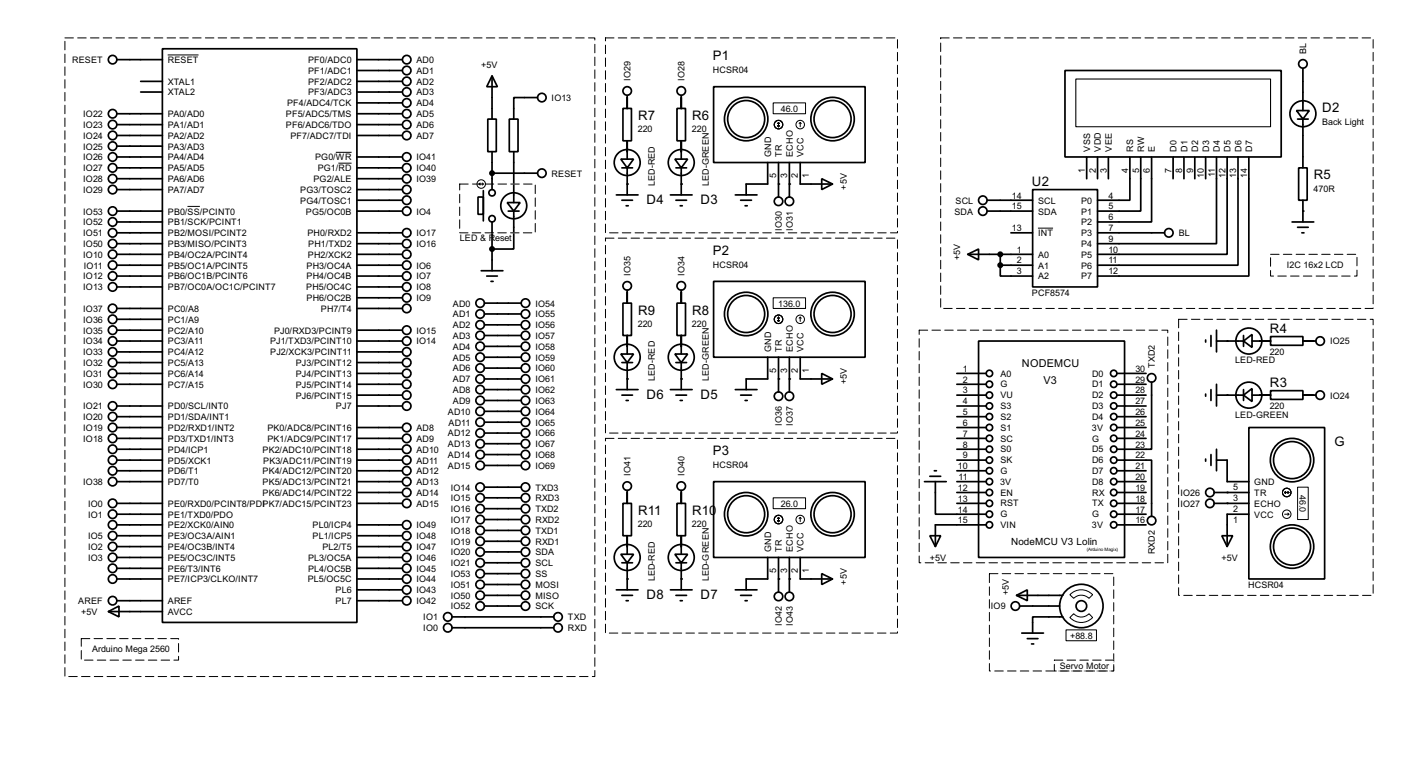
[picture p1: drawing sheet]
<svg xmlns="http://www.w3.org/2000/svg" width="333mm" height="180mm" viewBox="0 0 333 180" stroke-linecap="round" stroke-linejoin="round" font-family="sans-serif">
<g fill="none" stroke="#000" stroke-width=".4">
<path d="M27.5 14h10.7M33.1 19.1h5.1M38.2 11.5h45.7v134.6h-45.7zM83.9 14h10.6M83.9 16.6h10.6M83.9 19.1h10.6M115.6 17.8l1.3 2.6h-2.5zM115.6 17.8v10.2M250.2 16.6h50.8v20.3h-50.8zM306.1 16.1v9.9M27.5 26.7h10.7M27.5 29.3h10.7"/>
<path d="M27.5 31.8h10.7M27.5 34.3h10.7M27.5 36.9h10.7M27.5 39.4h10.7M33.1 21.6h5.1M83.9 26.7h10.6M83.9 29.3h10.6M83.9 31.8h10.6M83.9 36.9h10.6M83.9 39.4h10.6M83.9 21.6h10.6M83.9 24.2h10.6"/>
<path d="M114.6 28h2v7.6h-2zM115.6 35.6v8.9M119.7 28h2v7.6h-2zM120.7 35.6v12M126.3 22.9h-5.6v5.1M145.9 37.4h3l-1.5 2zM146.1 39.4h2.5M146.4 25.5h2v7.6h-2zM147.4 22.4v3.1M147.4 33.1v4.3M147.4 39.4v6.4M158.6 37.4h3l-1.5 2z"/>
<path d="M158.8 39.4h2.5M159.1 25.5h2v7.6h-2zM160.1 22.4v3.1M160.1 33.1v4.3M160.1 39.4v6.4M167.7 20.4h35.6v17.8h-35.6zM180.4 38.2v5h-5.1v2.6M182.9 38.2v8.1M185.5 38.2v8.1M188 38.2v5h7.6M255.3 36.9v5.1M257.9 36.9v5.1"/>
<path d="M260.4 36.9v5.1M265.5 36.9v10.1h-7.6M268 36.9v12.7h-10.1M270.6 36.9v15.2h-12.7M275.6 36.9v5.1M278.2 36.9v5.1M280.7 36.9v5.1M283.3 36.9v5.1M285.8 36.9v20.3h-27.9M288.3 36.9v22.8h-30.4M290.9 36.9v25.4h-33M293.4 36.9v27.9h-35.5"/>
<path d="M304.6 26h3l-1.5 2zM304.9 28h2.5M305.1 39.4h2v7.6h-2zM306.1 28v11.4M27.5 44.5h10.7M27.5 42h10.7M27.5 49.6h10.7M27.5 52.1h10.7M27.5 54.7h10.7M27.5 57.2h10.7M27.5 59.7h10.7M83.9 44.5h10.6"/>
<path d="M83.9 42h10.6M83.9 49.6h10.6M83.9 54.7h10.6M83.9 57.2h10.6M83.9 59.7h10.6M83.9 47h10.6M112.3 46.3h1.3v4h-1.3zM113.6 44.8v7.1M115.6 52.1v11.5M115.6 40.7h10.7M119.2 47.6h3l-1.5 2zM119.4 49.6h2.6"/>
<path d="M120.7 49.6v8.9h-5.1M144.8 45.8h5.1M146.1 47h2.5M147.1 48.3h.5M157.5 45.8h5.1M158.8 47h2.5M159.8 48.3h.5M172.8 45.8h5.1M174 47h2.6M175.1 48.3h.5M193.1 42l2.5 1.2-2.5 1.3zM227.4 59.7l2.5-1.2v2.5z"/>
<path d="M227.4 59.7h15.2M232 49.6h10.6M232 47h10.6M235 59.7v2.6M237.5 54.7h5.1M242.6 44.5h15.3v22.9h-15.3zM257.9 54.7h15.7M303.6 52.1h5.1M304.9 53.4h2.5M305.9 54.7h.5M306.1 47v5.1M27.5 62.3h10.7"/>
<path d="M27.5 64.8h10.7M27.5 67.4h10.7M27.5 72.4h10.7M27.5 75h10.7M27.5 77.5h10.7M83.9 62.3h10.6M83.9 64.8h10.6M83.9 67.4h10.6M83.9 72.4h10.6M83.9 77.5h10.6M83.9 69.9h10.6M113.1 63.6h5.1"/>
<path d="M113.8 71.2h8.7M113.8 73.7h8.7M113.8 76.3h8.7M113.8 78.8h8.7M114.4 64.8h2.5M115.4 66.1h.5M146.4 71.2h2v7.6h-2zM147.4 68.1v3.1M147.4 78.8v4.3M159.1 71.2h2v7.6h-2zM160.1 68.1v3.1M160.1 78.8v4.3"/>
<path d="M167.7 66.1h35.6v17.8h-35.6zM235 62.3v2.5h7.6M235 62.3h7.6M283.3 79.8v.5M284.5 78.8v2.5M285.8 77.5v5.1M292.2 78.8v2.5M298.5 79h7.6v2.1h-7.6zM27.5 80.1h10.7M27.5 82.6h10.7M27.5 85.1h10.7M27.5 87.7h10.7"/>
<path d="M27.5 90.2h10.7M27.5 95.3h10.7M27.5 97.8h10.7M83.9 80.1h10.6M83.9 82.6h10.6M83.9 85.1h10.6M83.9 87.7h10.6M83.9 90.2h10.6M83.9 95.3h10.6M83.9 92.8h10.6M113.8 81.3h8.7M113.8 83.9h8.7"/>
<path d="M113.8 86.4h8.7M113.8 89h8.7M113.8 91.5h8.7M113.8 94h8.7M113.8 96.6h8.7M113.8 99.1h8.7M144.8 91.5h5.1M145.9 83.1h3l-1.5 2zM146.1 85.1h2.5M146.1 92.8h2.5M147.1 94h.5M147.4 85.1v6.4"/>
<path d="M157.5 91.5h5.1M158.6 83.1h3l-1.5 2zM158.8 85.1h2.5M158.8 92.8h2.5M159.8 94h.5M160.1 85.1v6.4M172.8 91.5h5.1M174 92.8h2.6M175.1 94h.5M180.4 83.9v5.1h-5.1v2.5M182.9 83.9v8.1M185.5 83.9v8.1"/>
<path d="M188 83.9v5.1h7.6M193.1 87.7l2.5 1.3-2.5 1.2zM224.8 87.7h6.9M224.8 90.2h6.9M224.8 95.3h6.9M224.8 97.8h6.9M224.8 92.8h6.9M229.9 80.1h34.3v50.8h-34.3zM262.4 87.7h6.9M262.4 90.2h6.9M262.4 95.3h6.9M262.4 97.8h6.9"/>
<path d="M262.4 92.8h6.9M270.6 89.7v15.8h-8.2M283.3 92.5v.5M284.5 91.5v2.5M285.8 80.1h6.4M285.8 92.8h6.4M285.8 90.2v5.1M292.2 92.8l2-1.6v3.1zM292.2 80.1l2-1.6v3.1zM292.2 91.5v2.5M294.2 80.1h4.3M294.2 92.8h4.3"/>
<path d="M298.5 91.7h7.6v2.1h-7.6zM306.1 80.1h3.1M306.1 92.8h3.1M27.5 100.4h10.7M27.5 102.9h10.7M27.5 105.5h10.7M27.5 108h10.7M27.5 110.5h10.7M27.5 113.1h10.7M27.5 118.2h10.7M83.9 100.4h10.6M83.9 102.9h10.6"/>
<path d="M83.9 105.5h10.6M83.9 108h10.6M83.9 110.5h10.6M83.9 113.1h10.6M83.9 118.2h10.6M83.9 115.6h10.6M113.8 101.7h8.7M113.8 104.2h8.7M113.8 106.7h8.7M113.8 109.3h8.7M113.8 114.4h8.7M113.8 116.9h8.7"/>
<path d="M113.8 119.4h8.7M146.4 118.2h2v7.6h-2zM147.4 115.1v3.1M159.1 118.2h2v7.6h-2zM160.1 115.1v3.1M167.7 113.1h35.6v17.8h-35.6zM217.2 113.1h5.1M218.5 111.8h2.5M219.5 110.5h.5M219.8 113.1v7.6h11.9M224.8 100.4h6.9M224.8 102.9h6.9"/>
<path d="M224.8 105.5h6.9M224.8 108h6.9M224.8 110.5h6.9M224.8 113.1h6.9M224.8 118.2h6.9M224.8 115.6h6.9M262.4 108h8.2v13.2M262.4 100.4h6.9M262.4 102.9h6.9M262.4 110.5h6.9M262.4 113.1h6.9M262.4 118.2h6.9"/>
<path d="M262.4 115.6h6.9M283.3 107.8v.5M284.5 106.7v2.6M285.3 118.2h8.1M285.3 115.6h8.1M285.8 108h2.5v5.1h5.1M285.8 105.5v5M293.4 100.4h17.8v35.5h-17.8zM27.5 120.7h10.7M27.5 123.2h10.7M27.5 125.8h10.7M27.5 128.3h10.7"/>
<path d="M27.5 130.9h10.7M27.5 133.4h10.7M27.5 135.9h10.7M83.9 123.2h10.6M83.9 125.8h10.6M83.9 128.3h10.6M83.9 130.9h10.6M83.9 133.4h10.6M83.9 135.9h10.6M83.9 138.5h10.6M113.8 122h8.7M113.8 124.5h8.7"/>
<path d="M113.8 127.1h8.7M113.8 129.6h8.7M113.8 132.1h8.7M113.8 134.7h8.7M113.8 137.2h8.7M113.8 139.8h8.7M144.8 138.5h5.1M145.9 130.1h3l-1.5 2zM146.1 132.1h2.5M146.1 139.8h2.5M147.4 125.8v4.3M147.4 132.1v6.4"/>
<path d="M157.5 138.5h5.1M158.6 130.1h3l-1.5 2zM158.8 132.1h2.5M158.8 139.8h2.5M160.1 125.8v4.3M160.1 132.1v6.4M172.8 138.5h5.1M174 139.8h2.6M180.4 130.9v5h-5.1v2.6M182.9 130.9v8.1M185.5 130.9v8.1M188 130.9v5h7.6"/>
<path d="M193.1 134.7l2.5 1.2-2.5 1.3zM218.5 125.8h2.5l-1.2 2.5zM231.7 123.2h-11.9v5.1M238.8 139.8l2.6-1.3v2.5zM238.8 139.8h10.9M262.4 120.7h6.9M262.4 123.2h6.9M287.1 125.8h2.5l-1.3 2.5zM293.4 120.7h-5.1v7.6M25.5 143.6l2.5-1.3v2.5zM25.5 143.6h12.7M27.5 141h10.7"/>
<path d="M83.9 141h10.6M106.2 147.4h23.9M106.2 144.8h23.9M113.8 142.3h8.7M147.1 141h.5M159.8 141h.5M175.1 141h.5M239.6 142.3h9.4M240.1 148.6h5.1M241.4 149.9h2.5M242.4 151.2h.5M249.7 144.8h-7.1v3.8"/>
<circle cx="26.4" cy="14" r="1"/>
<circle cx="95.5" cy="14" r="1"/>
<circle cx="95.5" cy="19.1" r="1"/>
<circle cx="95.5" cy="16.6" r="1"/>
<circle cx="306.1" cy="15" r="1"/>
<circle cx="26.4" cy="29.3" r="1"/>
<circle cx="26.4" cy="31.8" r="1"/>
<circle cx="26.4" cy="26.7" r="1"/>
<circle cx="26.4" cy="34.3" r="1"/>
<circle cx="26.4" cy="36.9" r="1"/>
<circle cx="26.4" cy="39.4" r="1"/>
<circle cx="95.5" cy="31.8" r="1"/>
<circle cx="95.5" cy="36.9" r="1"/>
<circle cx="95.5" cy="26.7" r="1"/>
<circle cx="95.5" cy="39.4" r="1"/>
<circle cx="95.5" cy="29.3" r="1"/>
<circle cx="95.5" cy="21.6" r="1"/>
<circle cx="95.5" cy="24.2" r="1"/>
<circle cx="127.3" cy="22.9" r="1"/>
<circle cx="147.3" cy="38.2" r="3.1"/>
<circle cx="147.3" cy="21.4" r="1"/>
<circle cx="160" cy="38.2" r="3.1"/>
<circle cx="160" cy="21.4" r="1"/>
<circle cx="175.3" cy="28" r="5.1"/>
<circle cx="175.3" cy="28" r="4.4"/>
<circle cx="195.6" cy="28" r="5.1"/>
<circle cx="195.6" cy="28" r="4.4"/>
<circle cx="306.1" cy="26.7" r="3.1"/>
<circle cx="26.4" cy="42" r="1"/>
<circle cx="26.4" cy="49.6" r="1"/>
<circle cx="26.4" cy="44.5" r="1"/>
<circle cx="26.4" cy="52.1" r="1"/>
<circle cx="26.4" cy="57.2" r="1"/>
<circle cx="26.4" cy="59.7" r="1"/>
<circle cx="26.4" cy="54.7" r="1"/>
<circle cx="95.5" cy="47" r="1"/>
<circle cx="95.5" cy="44.5" r="1"/>
<circle cx="95.5" cy="42" r="1"/>
<circle cx="95.5" cy="49.6" r="1"/>
<circle cx="95.5" cy="59.7" r="1"/>
<circle cx="95.5" cy="57.2" r="1"/>
<circle cx="95.5" cy="54.7" r="1"/>
<circle cx="115.6" cy="51.4" r=".75"/>
<circle cx="115.6" cy="45.3" r=".75"/>
<circle cx="120.7" cy="48.3" r="3.1"/>
<circle cx="127.3" cy="40.7" r="1"/>
<circle cx="182.9" cy="47.3" r="1"/>
<circle cx="185.4" cy="47.3" r="1"/>
<circle cx="230.9" cy="49.6" r="1"/>
<circle cx="230.9" cy="47" r="1"/>
<circle cx="274.6" cy="54.7" r="1"/>
<circle cx="26.4" cy="64.8" r="1"/>
<circle cx="26.4" cy="72.4" r="1"/>
<circle cx="26.4" cy="67.4" r="1"/>
<circle cx="26.4" cy="75" r="1"/>
<circle cx="26.4" cy="62.3" r="1"/>
<circle cx="26.4" cy="77.5" r="1"/>
<circle cx="95.5" cy="62.3" r="1"/>
<circle cx="95.5" cy="77.5" r="1"/>
<circle cx="95.5" cy="67.4" r="1"/>
<circle cx="95.5" cy="64.8" r="1"/>
<circle cx="95.5" cy="69.9" r="1"/>
<circle cx="95.5" cy="72.4" r="1"/>
<circle cx="112.8" cy="73.7" r="1"/>
<circle cx="112.8" cy="71.2" r="1"/>
<circle cx="112.8" cy="76.3" r="1"/>
<circle cx="112.8" cy="78.8" r="1"/>
<circle cx="123.4" cy="78.8" r="1"/>
<circle cx="123.4" cy="71.2" r="1"/>
<circle cx="123.4" cy="73.7" r="1"/>
<circle cx="123.4" cy="76.3" r="1"/>
<circle cx="147.3" cy="67.1" r="1"/>
<circle cx="160" cy="67.1" r="1"/>
<circle cx="175.3" cy="73.7" r="5.1"/>
<circle cx="175.3" cy="73.7" r="4.4"/>
<circle cx="195.6" cy="73.7" r="5.1"/>
<circle cx="195.6" cy="73.7" r="4.4"/>
<circle cx="26.4" cy="85.1" r="1"/>
<circle cx="26.4" cy="82.6" r="1"/>
<circle cx="26.4" cy="87.7" r="1"/>
<circle cx="26.4" cy="95.3" r="1"/>
<circle cx="26.4" cy="80.1" r="1"/>
<circle cx="26.4" cy="97.8" r="1"/>
<circle cx="26.4" cy="90.2" r="1"/>
<circle cx="95.5" cy="95.3" r="1"/>
<circle cx="95.5" cy="90.2" r="1"/>
<circle cx="95.5" cy="80.1" r="1"/>
<circle cx="95.5" cy="82.6" r="1"/>
<circle cx="95.5" cy="87.7" r="1"/>
<circle cx="95.5" cy="85.1" r="1"/>
<circle cx="95.5" cy="92.8" r="1"/>
<circle cx="112.8" cy="91.5" r="1"/>
<circle cx="112.8" cy="81.3" r="1"/>
<circle cx="112.8" cy="99.1" r="1"/>
<circle cx="112.8" cy="83.9" r="1"/>
<circle cx="112.8" cy="96.6" r="1"/>
<circle cx="112.8" cy="94" r="1"/>
<circle cx="112.8" cy="89" r="1"/>
<circle cx="112.8" cy="86.4" r="1"/>
<circle cx="123.4" cy="86.4" r="1"/>
<circle cx="123.4" cy="96.6" r="1"/>
<circle cx="123.4" cy="81.3" r="1"/>
<circle cx="123.4" cy="91.5" r="1"/>
<circle cx="123.4" cy="89" r="1"/>
<circle cx="123.4" cy="99.1" r="1"/>
<circle cx="123.4" cy="83.9" r="1"/>
<circle cx="123.4" cy="94" r="1"/>
<circle cx="147.3" cy="83.9" r="3.1"/>
<circle cx="160" cy="83.9" r="3.1"/>
<circle cx="182.9" cy="93" r="1"/>
<circle cx="185.4" cy="93" r="1"/>
<circle cx="232.4" cy="87.7" r=".75"/>
<circle cx="232.4" cy="92.8" r=".75"/>
<circle cx="232.4" cy="95.3" r=".75"/>
<circle cx="232.4" cy="90.2" r=".75"/>
<circle cx="232.4" cy="97.8" r=".75"/>
<circle cx="261.6" cy="90.2" r=".75"/>
<circle cx="261.6" cy="95.3" r=".75"/>
<circle cx="261.6" cy="92.8" r=".75"/>
<circle cx="261.6" cy="87.7" r=".75"/>
<circle cx="261.6" cy="97.8" r=".75"/>
<circle cx="270.5" cy="88.7" r="1"/>
<circle cx="293.4" cy="80.1" r="3.1"/>
<circle cx="293.4" cy="92.8" r="3.1"/>
<circle cx="310.1" cy="92.8" r="1"/>
<circle cx="310.1" cy="80.1" r="1"/>
<circle cx="26.4" cy="102.9" r="1"/>
<circle cx="26.4" cy="118.2" r="1"/>
<circle cx="26.4" cy="113.1" r="1"/>
<circle cx="26.4" cy="108" r="1"/>
<circle cx="26.4" cy="105.5" r="1"/>
<circle cx="26.4" cy="100.4" r="1"/>
<circle cx="26.4" cy="110.5" r="1"/>
<circle cx="95.5" cy="118.2" r="1"/>
<circle cx="95.5" cy="115.6" r="1"/>
<circle cx="95.5" cy="102.9" r="1"/>
<circle cx="95.5" cy="108" r="1"/>
<circle cx="95.5" cy="110.5" r="1"/>
<circle cx="95.5" cy="113.1" r="1"/>
<circle cx="95.5" cy="100.4" r="1"/>
<circle cx="95.5" cy="105.5" r="1"/>
<circle cx="112.8" cy="104.2" r="1"/>
<circle cx="112.8" cy="109.3" r="1"/>
<circle cx="112.8" cy="101.7" r="1"/>
<circle cx="112.8" cy="116.9" r="1"/>
<circle cx="112.8" cy="119.4" r="1"/>
<circle cx="112.8" cy="106.7" r="1"/>
<circle cx="112.8" cy="114.4" r="1"/>
<circle cx="123.4" cy="101.7" r="1"/>
<circle cx="123.4" cy="114.4" r="1"/>
<circle cx="123.4" cy="104.2" r="1"/>
<circle cx="123.4" cy="109.3" r="1"/>
<circle cx="123.4" cy="119.4" r="1"/>
<circle cx="123.4" cy="106.7" r="1"/>
<circle cx="123.4" cy="116.9" r="1"/>
<circle cx="147.3" cy="114.1" r="1"/>
<circle cx="160" cy="114.1" r="1"/>
<circle cx="232.4" cy="100.4" r=".75"/>
<circle cx="232.4" cy="115.6" r=".75"/>
<circle cx="232.4" cy="102.9" r=".75"/>
<circle cx="232.4" cy="108" r=".75"/>
<circle cx="232.4" cy="110.5" r=".75"/>
<circle cx="232.4" cy="105.5" r=".75"/>
<circle cx="232.4" cy="113.1" r=".75"/>
<circle cx="232.4" cy="118.2" r=".75"/>
<circle cx="261.6" cy="100.4" r=".75"/>
<circle cx="261.6" cy="113.1" r=".75"/>
<circle cx="261.6" cy="115.6" r=".75"/>
<circle cx="261.6" cy="105.5" r=".75"/>
<circle cx="261.6" cy="110.5" r=".75"/>
<circle cx="261.6" cy="108" r=".75"/>
<circle cx="261.6" cy="118.2" r=".75"/>
<circle cx="261.6" cy="102.9" r=".75"/>
<circle cx="284.2" cy="118.2" r="1"/>
<circle cx="284.2" cy="115.6" r="1"/>
<circle cx="303.5" cy="108" r="5.1"/>
<circle cx="303.5" cy="108" r="4.4"/>
<circle cx="26.4" cy="130.9" r="1"/>
<circle cx="26.4" cy="128.3" r="1"/>
<circle cx="26.4" cy="120.7" r="1"/>
<circle cx="26.4" cy="133.4" r="1"/>
<circle cx="26.4" cy="135.9" r="1"/>
<circle cx="26.4" cy="125.8" r="1"/>
<circle cx="26.4" cy="123.2" r="1"/>
<circle cx="95.5" cy="133.4" r="1"/>
<circle cx="95.5" cy="130.9" r="1"/>
<circle cx="95.5" cy="138.5" r="1"/>
<circle cx="95.5" cy="125.8" r="1"/>
<circle cx="95.5" cy="135.9" r="1"/>
<circle cx="95.5" cy="123.2" r="1"/>
<circle cx="95.5" cy="128.3" r="1"/>
<circle cx="112.8" cy="129.6" r="1"/>
<circle cx="112.8" cy="137.2" r="1"/>
<circle cx="112.8" cy="139.8" r="1"/>
<circle cx="112.8" cy="122" r="1"/>
<circle cx="112.8" cy="124.5" r="1"/>
<circle cx="112.8" cy="132.1" r="1"/>
<circle cx="112.8" cy="127.1" r="1"/>
<circle cx="112.8" cy="134.7" r="1"/>
<circle cx="123.4" cy="129.6" r="1"/>
<circle cx="123.4" cy="122" r="1"/>
<circle cx="123.4" cy="127.1" r="1"/>
<circle cx="123.4" cy="124.5" r="1"/>
<circle cx="123.4" cy="132.1" r="1"/>
<circle cx="123.4" cy="134.7" r="1"/>
<circle cx="123.4" cy="137.2" r="1"/>
<circle cx="123.4" cy="139.8" r="1"/>
<circle cx="147.3" cy="130.9" r="3.1"/>
<circle cx="160" cy="130.9" r="3.1"/>
<circle cx="175.3" cy="120.7" r="5.1"/>
<circle cx="175.3" cy="120.7" r="4.4"/>
<circle cx="195.6" cy="120.7" r="5.1"/>
<circle cx="195.6" cy="120.7" r="4.4"/>
<circle cx="232.4" cy="120.7" r=".75"/>
<circle cx="232.4" cy="123.2" r=".75"/>
<circle cx="261.6" cy="120.7" r=".75"/>
<circle cx="261.6" cy="123.2" r=".75"/>
<circle cx="270.5" cy="122.2" r="1"/>
<circle cx="303.5" cy="128.3" r="5.1"/>
<circle cx="303.5" cy="128.3" r="4.4"/>
<circle cx="26.4" cy="141" r="1"/>
<circle cx="95.5" cy="141" r="1"/>
<circle cx="105.2" cy="144.8" r="1"/>
<circle cx="105.2" cy="147.4" r="1"/>
<circle cx="112.8" cy="142.3" r="1"/>
<circle cx="123.4" cy="142.3" r="1"/>
<circle cx="131.1" cy="144.8" r="1"/>
<circle cx="131.1" cy="147.4" r="1"/>
<circle cx="182.9" cy="140" r="1"/>
<circle cx="185.4" cy="140" r="1"/>
<circle cx="238.5" cy="142.3" r="1"/>
<circle cx="254" cy="142.3" r="5.1"/>
<circle cx="254" cy="142.3" r="1.25"/>
</g>
<g fill="#000">
<circle cx="147.4" cy="43.2" r=".2"/>
<circle cx="160.1" cy="43.2" r=".2"/>
<circle cx="182.9" cy="43.2" r=".2"/>
<circle cx="185.5" cy="43.2" r=".2"/>
<circle cx="306.1" cy="49.6" r=".2"/>
<circle cx="147.4" cy="89" r=".2"/>
<circle cx="160.1" cy="89" r=".2"/>
<circle cx="182.9" cy="89" r=".2"/>
<circle cx="185.5" cy="89" r=".2"/>
<circle cx="288.3" cy="92.8" r=".2"/>
<circle cx="288.3" cy="80.1" r=".2"/>
<circle cx="288.3" cy="118.2" r=".2"/>
<circle cx="288.3" cy="115.6" r=".2"/>
<circle cx="147.4" cy="135.9" r=".2"/>
<circle cx="160.1" cy="135.9" r=".2"/>
<circle cx="182.9" cy="135.9" r=".2"/>
<circle cx="185.5" cy="135.9" r=".2"/>
</g>
<path d="M15.3 8.9h124.5v149.9h-124.5zM142.3 8.9h68.6v45.8h-68.6zM221 8.9h101.6v63.5h-101.6zM108 43.2h17.8v11.5h-17.8zM142.3 55.9h68.6v45.8h-68.6zM298.5 59.7h20.3v5.1h-20.3zM216 77.5h58.4v54.6h-58.4zM276.9 75h45.7v64.8h-45.7zM142.3 102.9h68.6v45.7h-68.6zM232.5 134.7h29.2v22.8h-29.2zM19.1 149.9h22.9v5.1h-22.9zM247.7 155h14v2.5h-14z" fill="none" stroke="#fff" stroke-width=".23"/>
<path d="M15.3 8.9h124.5v149.9h-124.5zM142.3 8.9h68.6v45.8h-68.6zM221 8.9h101.6v63.5h-101.6zM108 43.2h17.8v11.5h-17.8zM142.3 55.9h68.6v45.8h-68.6zM298.5 59.7h20.3v5.1h-20.3zM216 77.5h58.4v54.6h-58.4zM276.9 75h45.7v64.8h-45.7zM142.3 102.9h68.6v45.7h-68.6zM232.5 134.7h29.2v22.8h-29.2zM19.1 149.9h22.9v5.1h-22.9zM247.7 155h14v2.5h-14z" fill="none" stroke="#000" stroke-width=".23" stroke-dasharray="2 1"/>
<g fill="none" stroke="#000" stroke-width=".23">
<path d="M39.4 12.9h7.3M78.9 35.8h3.7M79.5 38.3h3.1M181.7 24.2h7.6v2.5h-7.6zM182.7 29.5l.2 .3M182.9 28.8v1M182.9 28.8l-.2 .2M182.9 28.8l.3 .2M183.2 29.5l-.3 .3M188 28.8l-.2 .2M188 28.8l.3 .2M188 28.8v1"/>
<path d="M44.1 48.5h2.9M112.6 43.2h1M112.6 43.2l.2 .3M112.8 43l-.2 .2M113.3 43l.3 .2M113.6 43.2l-.3 .3M243.9 53.6h3.5M181.7 69.9h7.6v2.5h-7.6zM182.7 75.2l.2 .3M182.9 74.5v1M182.9 74.5l-.2 .2M182.9 74.5l.3 .2"/>
<path d="M183.2 75.2l-.3 .3M188 74.5v1M188 74.5l-.2 .2M188 74.5l.3 .2M181.7 116.9h7.6v2.5h-7.6zM301.8 115.6l.3 .3M301.8 115.6h1M302.1 115.4l-.3 .2M302.6 115.4l.2 .2M302.8 115.6l-.2 .3M304.9 114.4h2.5v7.6h-2.5zM182.7 122.2l.2 .3"/>
<path d="M182.9 121.5v1M182.9 121.5l-.2 .2M182.9 121.5l.3 .2M183.2 122.2l-.3 .3M188 121.5v1M188 121.5l-.2 .2M188 121.5l.3 .2M251.4 139.6a3.7 3.7 0 0 1 5.3 0l-.8 .9a2.54 2.54 0 0 0-3.6 0zM301.8 120.7h1M302.6 120.5l.2 .2M302.8 120.7l-.2 .3M250.5 147.9h7.1v2.5h-7.1z"/>
<path d="M252.3 144.1a2.45 2.45 0 0 0 3.6 0l.8 .9a3.7 3.7 0 0 1-5.3 0z"/>
<circle cx="182.9" cy="29.3" r="1"/>
<circle cx="188" cy="29.3" r="1"/>
<circle cx="113" cy="43.2" r="1"/>
<circle cx="182.9" cy="75" r="1"/>
<circle cx="188" cy="75" r="1"/>
<circle cx="302.3" cy="115.6" r="1"/>
<circle cx="182.9" cy="122" r="1"/>
<circle cx="188" cy="122" r="1"/>
<circle cx="302.3" cy="120.7" r="1"/>
</g>
<g fill="#000" stroke="#000" stroke-width=".4">
<circle cx="115.6" cy="40.7" r=".5"/>
<circle cx="115.6" cy="58.5" r=".5"/>
<circle cx="235" cy="59.7" r=".5"/>
<circle cx="235" cy="62.3" r=".5"/>
</g>
<path d="M252.8 18.6h45.7v11.2h-45.7z" fill="none" stroke="#000" stroke-width=".25"/>
<g font-size="3.5">
<text x="167.5" y="14.1">P1</text>
<text x="149.9" y="28.2">R7</text>
<text x="162.6" y="28.2">R6</text>
<text x="310.7" y="26.4">D2</text>
<text x="151.9" y="48">D4</text>
<text x="164.6" y="48">D3</text>
<text x="242.5" y="43.7">U2</text>
<text x="308.7" y="42.1">R5</text>
<text x="167.5" y="59.9">P2</text>
<text x="149.9" y="73.9">R9</text>
<text x="162.6" y="73.9">R8</text>
<text x="298.4" y="78.2">R4</text>
<text x="151.9" y="93.7">D6</text>
<text x="164.6" y="93.7">D5</text>
<text x="298.4" y="90.9">R3</text>
<text x="167.5" y="106.9">P3</text>
<text x="313.6" y="104.7">G</text>
<text x="149.9" y="120.9">R11</text>
<text x="162.6" y="120.9">R10</text>
<text x="151.9" y="140.7">D8</text>
<text x="164.6" y="140.7">D7</text>
</g>
<g font-size="2.9">
<text x="240.1" y="86.3">NODEMCU</text>
<text x="245.2" y="90.1">V3</text>
</g>
<text font-size="2.6" x="237.5" y="128">NodeMCU V3 Lolin</text>
<g font-size="2.4">
<text x="16.9" y="14.8">RESET</text>
<text x="39.4" y="14.8">RESET</text>
<text x="72.4" y="17.3">PF1/ADC1</text>
<text x="72.4" y="14.8">PF0/ADC0</text>
<text x="97.8" y="14.8">AD0</text>
<text x="97.8" y="17.3">AD1</text>
<text x="113.1" y="16.1">+5V</text>
<text x="167.5" y="17.1">HCSR04</text>
<text x="306.9" y="12.7" transform="rotate(-90 306.9 12.7)">BL</text>
<text x="39.4" y="22.4">XTAL2</text>
<text x="39.4" y="19.9">XTAL1</text>
<text x="72.4" y="22.4">PF3/ADC3</text>
<text x="72.4" y="19.9">PF2/ADC2</text>
<text x="97.8" y="19.9">AD2</text>
<text x="97.8" y="22.4">AD3</text>
<text x="129.6" y="23.7">IO13</text>
<text x="148.2" y="19.1" transform="rotate(-90 148.2 19.1)">IO29</text>
<text x="160.9" y="19.1" transform="rotate(-90 160.9 19.1)">IO28</text>
<text x="19.5" y="27.5">IO22</text>
<text x="39.4" y="27.5">PA0/AD0</text>
<text x="67.2" y="27.5">PF5/ADC5/TMS</text>
<text x="67.4" y="25">PF4/ADC4/TCK</text>
<text x="97.8" y="25">AD4</text>
<text x="97.8" y="27.5">AD5</text>
<text x="183.4" y="26.3">46.0</text>
<text x="310.6" y="29.3">Back Light</text>
<text x="19.5" y="30">IO23</text>
<text x="19.5" y="32.6">IO24</text>
<text x="19.5" y="35.1">IO25</text>
<text x="39.4" y="35.1">PA3/AD3</text>
<text x="39.4" y="32.6">PA2/AD2</text>
<text x="39.4" y="30">PA1/AD1</text>
<text x="67.2" y="30">PF6/ADC6/TDO</text>
<text x="68.2" y="32.6">PF7/ADC7/TDI</text>
<text x="97.8" y="30">AD6</text>
<text x="97.8" y="32.6">AD7</text>
<text x="149.9" y="31">220</text>
<text x="162.6" y="31">220</text>
<text x="256.1" y="35.6" transform="rotate(-90 256.1 35.6)">VSS</text>
<text x="258.7" y="35.6" transform="rotate(-90 258.7 35.6)">VDD</text>
<text x="261.2" y="35.6" transform="rotate(-90 261.2 35.6)">VEE</text>
<text x="266.3" y="35.6" transform="rotate(-90 266.3 35.6)">RS</text>
<text x="268.8" y="35.6" transform="rotate(-90 268.8 35.6)">RW</text>
<text x="271.4" y="35.6" transform="rotate(-90 271.4 35.6)">E</text>
<text x="276.4" y="35.6" transform="rotate(-90 276.4 35.6)">D0</text>
<text x="279" y="35.6" transform="rotate(-90 279 35.6)">D1</text>
<text x="281.5" y="35.6" transform="rotate(-90 281.5 35.6)">D2</text>
<text x="284.1" y="35.6" transform="rotate(-90 284.1 35.6)">D3</text>
<text x="286.6" y="35.6" transform="rotate(-90 286.6 35.6)">D4</text>
<text x="289.1" y="35.6" transform="rotate(-90 289.1 35.6)">D5</text>
<text x="291.7" y="35.6" transform="rotate(-90 291.7 35.6)">D6</text>
<text x="294.2" y="35.6" transform="rotate(-90 294.2 35.6)">D7</text>
<text x="19.5" y="37.7">IO26</text>
<text x="19.5" y="40.2">IO27</text>
<text x="39.4" y="40.2">PA5/AD5</text>
<text x="39.4" y="37.7">PA4/AD4</text>
<text x="74" y="37.7">PG0/WR</text>
<text x="74.6" y="40.2">PG1/RD</text>
<text x="97.8" y="37.7">IO41</text>
<text x="97.8" y="40.2">IO40</text>
<text x="129.6" y="41.5">RESET</text>
<text x="181.2" y="36.8" transform="rotate(-90 181.2 36.8)">GND</text>
<text x="182.4" y="41.8" transform="rotate(-90 182.4 41.8)">5</text>
<text x="183.7" y="36.8" transform="rotate(-90 183.7 36.8)">TR</text>
<text x="184.9" y="41.8" transform="rotate(-90 184.9 41.8)">3</text>
<text x="186.3" y="36.8" transform="rotate(-90 186.3 36.8)">ECHO</text>
<text x="187.5" y="41.8" transform="rotate(-90 187.5 41.8)">2</text>
<text x="188.8" y="36.8" transform="rotate(-90 188.8 36.8)">VCC</text>
<text x="190" y="41.8" transform="rotate(-90 190 41.8)">1</text>
<text x="254.9" y="40.6" transform="rotate(-90 254.9 40.6)">1</text>
<text x="257.5" y="40.6" transform="rotate(-90 257.5 40.6)">2</text>
<text x="260" y="40.6" transform="rotate(-90 260 40.6)">3</text>
<text x="265.1" y="40.6" transform="rotate(-90 265.1 40.6)">4</text>
<text x="267.6" y="40.6" transform="rotate(-90 267.6 40.6)">5</text>
<text x="270.2" y="40.6" transform="rotate(-90 270.2 40.6)">6</text>
<text x="275.2" y="40.6" transform="rotate(-90 275.2 40.6)">7</text>
<text x="277.8" y="40.6" transform="rotate(-90 277.8 40.6)">8</text>
<text x="280.3" y="40.6" transform="rotate(-90 280.3 40.6)">9</text>
<text x="282.9" y="41.7" transform="rotate(-90 282.9 41.7)">10</text>
<text x="285.4" y="41.6" transform="rotate(-90 285.4 41.6)">11</text>
<text x="287.9" y="41.7" transform="rotate(-90 287.9 41.7)">12</text>
<text x="290.5" y="41.7" transform="rotate(-90 290.5 41.7)">13</text>
<text x="293" y="41.7" transform="rotate(-90 293 41.7)">14</text>
<text x="19.5" y="45.3">IO29</text>
<text x="19.5" y="42.7">IO28</text>
<text x="39.4" y="45.3">PA7/AD7</text>
<text x="39.4" y="42.7">PA6/AD6</text>
<text x="70.5" y="45.3">PG3/TOSC2</text>
<text x="70.5" y="47.8">PG4/TOSC1</text>
<text x="73.6" y="42.7">PG2/ALE</text>
<text x="97.8" y="42.7">IO39</text>
<text x="153.9" y="43.7" transform="rotate(-90 153.9 43.7)">LED-RED</text>
<text x="166.6" y="43.7" transform="rotate(-90 166.6 43.7)">LED-GREEN</text>
<text x="199" y="44.5" transform="rotate(-90 199 44.5)">+5V</text>
<text x="224.5" y="47.8">SCL</text>
<text x="237.8" y="46.6">14</text>
<text x="243.9" y="47.8">SCL</text>
<text x="254" y="47.8">P0</text>
<text x="260.4" y="46.6">4</text>
<text x="308.6" y="45">470R</text>
<text x="19.5" y="50.4">IO53</text>
<text x="19.5" y="52.9">IO52</text>
<text x="39.4" y="50.4">PB0/SS/PCINT0</text>
<text x="39.4" y="52.9">PB1/SCK/PCINT1</text>
<text x="71.9" y="50.4">PG5/OC0B</text>
<text x="97.8" y="50.4">IO4</text>
<text x="224.2" y="50.4">SDA</text>
<text x="237.8" y="49.2">15</text>
<text x="243.9" y="50.4">SDA</text>
<text x="254" y="50.4">P1</text>
<text x="254" y="52.9">P2</text>
<text x="260.4" y="49.2">5</text>
<text x="260.4" y="51.7">6</text>
<text x="19.5" y="55.4">IO51</text>
<text x="19.5" y="58">IO50</text>
<text x="39.4" y="55.4">PB2/MOSI/PCINT2</text>
<text x="39.4" y="58">PB3/MISO/PCINT3</text>
<text x="72.2" y="55.4">PH0/RXD2</text>
<text x="72.4" y="58">PH1/TXD2</text>
<text x="97.8" y="55.4">IO17</text>
<text x="97.8" y="58">IO16</text>
<text x="108" y="56.7">LED &amp; Reset</text>
<text x="183.7" y="54.2" transform="rotate(-90 183.7 54.2)">IO30</text>
<text x="186.3" y="54.2" transform="rotate(-90 186.3 54.2)">IO31</text>
<text x="237.8" y="54.3">13</text>
<text x="238.9" y="59.3">1</text>
<text x="243.9" y="55.4">INT</text>
<text x="254" y="55.4">P3</text>
<text x="254" y="58">P4</text>
<text x="260.4" y="54.3">7</text>
<text x="260.4" y="56.8">9</text>
<text x="260.4" y="59.3">10</text>
<text x="276.9" y="55.4">BL</text>
<text x="19.5" y="60.5">IO10</text>
<text x="19.5" y="65.6">IO12</text>
<text x="19.7" y="63.1">IO11</text>
<text x="39.4" y="60.5">PB4/OC2A/PCINT4</text>
<text x="39.4" y="63.1">PB5/OC1A/PCINT5</text>
<text x="39.4" y="65.6">PB6/OC1B/PCINT6</text>
<text x="72" y="63.1">PH3/OC4A</text>
<text x="72" y="65.6">PH4/OC4B</text>
<text x="72.3" y="60.5">PH2/XCK2</text>
<text x="97.8" y="63.1">IO6</text>
<text x="97.8" y="65.6">IO7</text>
<text x="148.2" y="64.8" transform="rotate(-90 148.2 64.8)">IO35</text>
<text x="160.9" y="64.8" transform="rotate(-90 160.9 64.8)">IO34</text>
<text x="167.5" y="62.8">HCSR04</text>
<text x="225.6" y="61" transform="rotate(-90 225.6 61)">+5V</text>
<text x="238.9" y="61.9">2</text>
<text x="238.9" y="64.4">3</text>
<text x="243.9" y="60.5">A0</text>
<text x="243.9" y="63.1">A1</text>
<text x="243.9" y="65.6">A2</text>
<text x="254" y="60.5">P5</text>
<text x="254" y="63.1">P6</text>
<text x="254" y="65.6">P7</text>
<text x="260.4" y="61.9">11</text>
<text x="260.4" y="64.4">12</text>
<text x="302.3" y="63">I2C 16x2 LCD</text>
<text x="19.5" y="68.1">IO13</text>
<text x="39.4" y="68.1">PB7/OC0A/OC1C/PCINT7</text>
<text x="71.9" y="68.1">PH5/OC4C</text>
<text x="72" y="70.7">PH6/OC2B</text>
<text x="97.8" y="68.1">IO8</text>
<text x="97.8" y="70.7">IO9</text>
<text x="106.4" y="72">AD0</text>
<text x="125.8" y="72">IO54</text>
<text x="182.9" y="72">136.0</text>
<text x="242.4" y="69.5">PCF8574</text>
<text x="19.5" y="73.2">IO37</text>
<text x="19.5" y="75.8">IO36</text>
<text x="39.4" y="73.2">PC0/A8</text>
<text x="39.4" y="75.8">PC1/A9</text>
<text x="75.4" y="73.2">PH7/T4</text>
<text x="106.4" y="74.5">AD1</text>
<text x="106.4" y="77.1">AD2</text>
<text x="125.8" y="74.5">IO55</text>
<text x="125.8" y="77.1">IO56</text>
<text x="149.9" y="76.8">220</text>
<text x="162.6" y="76.8">220</text>
<text x="19.5" y="78.3">IO35</text>
<text x="19.5" y="80.8">IO34</text>
<text x="19.5" y="83.4">IO33</text>
<text x="39.4" y="78.3">PC2/A10</text>
<text x="39.4" y="80.8">PC3/A11</text>
<text x="39.4" y="83.4">PC4/A12</text>
<text x="63.4" y="80.8">PJ1/TXD3/PCINT10</text>
<text x="63.5" y="83.4">PJ2/XCK3/PCINT11</text>
<text x="64.4" y="78.3">PJ0/RXD3/PCINT9</text>
<text x="97.8" y="78.3">IO15</text>
<text x="97.8" y="80.8">IO14</text>
<text x="106.4" y="79.6">AD3</text>
<text x="106.4" y="82.1">AD4</text>
<text x="125.8" y="79.6">IO57</text>
<text x="125.8" y="82.1">IO58</text>
<text x="181.2" y="82.6" transform="rotate(-90 181.2 82.6)">GND</text>
<text x="183.7" y="82.6" transform="rotate(-90 183.7 82.6)">TR</text>
<text x="186.3" y="82.6" transform="rotate(-90 186.3 82.6)">ECHO</text>
<text x="188.8" y="82.6" transform="rotate(-90 188.8 82.6)">VCC</text>
<text x="298.3" y="83.3">220</text>
<text x="312.5" y="80.8">IO25</text>
<text x="19.5" y="85.9">IO32</text>
<text x="19.5" y="88.5">IO31</text>
<text x="39.4" y="85.9">PC5/A13</text>
<text x="39.4" y="88.5">PC6/A14</text>
<text x="69.5" y="85.9">PJ3/PCINT12</text>
<text x="69.5" y="88.5">PJ4/PCINT13</text>
<text x="106.4" y="84.7">AD5</text>
<text x="106.4" y="87.2">AD6</text>
<text x="106.4" y="89.8">AD7</text>
<text x="125.8" y="84.7">IO59</text>
<text x="125.8" y="87.2">IO60</text>
<text x="125.8" y="89.8">IO61</text>
<text x="153.9" y="89.5" transform="rotate(-90 153.9 89.5)">LED-RED</text>
<text x="166.6" y="89.5" transform="rotate(-90 166.6 89.5)">LED-GREEN</text>
<text x="182.4" y="87.6" transform="rotate(-90 182.4 87.6)">5</text>
<text x="184.9" y="87.5" transform="rotate(-90 184.9 87.5)">3</text>
<text x="187.5" y="87.5" transform="rotate(-90 187.5 87.5)">2</text>
<text x="190" y="87.5" transform="rotate(-90 190 87.5)">1</text>
<text x="226.2" y="87.3">1</text>
<text x="226.2" y="89.8">2</text>
<text x="235" y="88.4">A0</text>
<text x="256.6" y="88.4">D0</text>
<text x="266.8" y="87.3">30</text>
<text x="266.8" y="89.8">29</text>
<text x="271.4" y="86.4" transform="rotate(-90 271.4 86.4)">TXD2</text>
<text x="290.2" y="85.3">LED-RED</text>
<text x="19.5" y="91">IO30</text>
<text x="39.4" y="91">PC7/A15</text>
<text x="69.5" y="91">PJ5/PCINT14</text>
<text x="69.5" y="93.6">PJ6/PCINT15</text>
<text x="106.4" y="92.3">AD8</text>
<text x="106.4" y="94.8">AD9</text>
<text x="125.8" y="92.3">IO62</text>
<text x="125.8" y="94.8">IO63</text>
<text x="199" y="90.3" transform="rotate(-90 199 90.3)">+5V</text>
<text x="226.2" y="92.4">3</text>
<text x="226.2" y="94.9">4</text>
<text x="235" y="91">G</text>
<text x="235" y="93.5">VU</text>
<text x="256.6" y="91">D1</text>
<text x="256.6" y="93.5">D2</text>
<text x="266.8" y="92.4">28</text>
<text x="266.8" y="94.9">27</text>
<text x="298.3" y="96">220</text>
<text x="312.5" y="93.6">IO24</text>
<text x="19.5" y="96.1">IO21</text>
<text x="19.5" y="98.6">IO20</text>
<text x="19.5" y="101.2">IO19</text>
<text x="39.4" y="96.1">PD0/SCL/INT0</text>
<text x="39.4" y="98.6">PD1/SDA/INT1</text>
<text x="39.4" y="101.2">PD2/RXD1/INT2</text>
<text x="62.8" y="101.2">PK0/ADC8/PCINT16</text>
<text x="78.9" y="96.1">PJ7</text>
<text x="97.8" y="101.2">AD8</text>
<text x="105.2" y="97.4">AD10</text>
<text x="105.4" y="99.9">AD11</text>
<text x="125.8" y="97.4">IO64</text>
<text x="125.8" y="99.9">IO65</text>
<text x="183.7" y="99.9" transform="rotate(-90 183.7 99.9)">IO36</text>
<text x="186.3" y="99.9" transform="rotate(-90 186.3 99.9)">IO37</text>
<text x="226.2" y="97.4">5</text>
<text x="226.2" y="100">6</text>
<text x="235" y="96">S3</text>
<text x="235" y="98.6">S2</text>
<text x="235" y="101.1">S1</text>
<text x="256.6" y="101.1">3V</text>
<text x="256.6" y="96">D3</text>
<text x="256.6" y="98.6">D4</text>
<text x="266.8" y="97.4">26</text>
<text x="266.8" y="100">25</text>
<text x="290.2" y="98">LED-GREEN</text>
<text x="19.5" y="103.7">IO18</text>
<text x="39.4" y="103.7">PD3/TXD1/INT3</text>
<text x="39.4" y="106.3">PD4/ICP1</text>
<text x="61.7" y="106.3">PK2/ADC10/PCINT18</text>
<text x="62.8" y="103.7">PK1/ADC9/PCINT17</text>
<text x="97.8" y="103.7">AD9</text>
<text x="97.8" y="106.3">AD10</text>
<text x="105.2" y="102.5">AD12</text>
<text x="105.2" y="105">AD13</text>
<text x="105.2" y="107.5">AD14</text>
<text x="125.8" y="102.5">IO66</text>
<text x="125.8" y="105">IO67</text>
<text x="125.8" y="107.5">IO68</text>
<text x="226.2" y="102.5">7</text>
<text x="226.2" y="105.1">8</text>
<text x="226.2" y="107.6">9</text>
<text x="235" y="103.7">SC</text>
<text x="235" y="106.2">S0</text>
<text x="256.6" y="103.7">G</text>
<text x="256.6" y="106.2">D5</text>
<text x="266.8" y="102.5">24</text>
<text x="266.8" y="105.1">23</text>
<text x="266.8" y="107.6">22</text>
<text x="19.5" y="113.9">IO38</text>
<text x="39.4" y="108.8">PD5/XCK1</text>
<text x="39.4" y="111.3">PD6/T1</text>
<text x="39.4" y="113.9">PD7/T0</text>
<text x="61.7" y="113.9">PK5/ADC13/PCINT21</text>
<text x="61.7" y="111.3">PK4/ADC12/PCINT20</text>
<text x="61.8" y="108.8">PK3/ADC11/PCINT19</text>
<text x="97.8" y="108.8">AD11</text>
<text x="97.8" y="111.3">AD12</text>
<text x="97.8" y="113.9">AD13</text>
<text x="105.2" y="110.1">AD15</text>
<text x="125.8" y="110.1">IO69</text>
<text x="148.2" y="111.8" transform="rotate(-90 148.2 111.8)">IO41</text>
<text x="160.9" y="111.8" transform="rotate(-90 160.9 111.8)">IO40</text>
<text x="167.5" y="109.8">HCSR04</text>
<text x="225.1" y="110.1">10</text>
<text x="225.2" y="112.7">11</text>
<text x="235" y="113.8">3V</text>
<text x="235" y="108.7">SK</text>
<text x="235" y="111.3">G</text>
<text x="256.6" y="108.7">D6</text>
<text x="256.6" y="111.3">D7</text>
<text x="256.6" y="113.8">D8</text>
<text x="266.8" y="110.1">21</text>
<text x="266.8" y="112.7">20</text>
<text x="294.7" y="113.9">GND</text>
<text x="20.7" y="119">IO0</text>
<text x="39.4" y="119">PE0/RXD0/PCINT8/PDIPK7/ADC15/PCINT23</text>
<text x="61.7" y="116.4">PK6/ADC14/PCINT22</text>
<text x="97.8" y="116.4">AD14</text>
<text x="97.8" y="119">AD15</text>
<text x="105.9" y="115.2">IO14</text>
<text x="105.9" y="117.7">IO15</text>
<text x="125.8" y="115.2">TXD3</text>
<text x="125.8" y="117.7">RXD3</text>
<text x="183.4" y="119">26.0</text>
<text x="225.1" y="115.2">12</text>
<text x="225.1" y="117.8">13</text>
<text x="235" y="116.4">EN</text>
<text x="235" y="118.9">RST</text>
<text x="256.6" y="116.4">RX</text>
<text x="256.6" y="118.9">TX</text>
<text x="266.8" y="115.2">19</text>
<text x="266.8" y="117.8">18</text>
<text x="277.3" y="119">IO27</text>
<text x="277.3" y="116.4">IO26</text>
<text x="289.7" y="117.6">3</text>
<text x="289.7" y="115.1">5</text>
<text x="294.7" y="116.4">TR</text>
<text x="294.7" y="119">ECHO</text>
<text x="305.3" y="116.1" transform="rotate(90 305.3 116.1)">46.0</text>
<text x="20.7" y="121.5">IO1</text>
<text x="39.4" y="121.5">PE1/TXD0/PDO</text>
<text x="39.4" y="124">PE2/XCK0/AIN0</text>
<text x="73.4" y="124">PL0/ICP4</text>
<text x="97.8" y="124">IO49</text>
<text x="105.9" y="120.2">IO16</text>
<text x="105.9" y="122.8">IO17</text>
<text x="105.9" y="125.3">IO18</text>
<text x="125.8" y="120.2">TXD2</text>
<text x="125.8" y="122.8">RXD2</text>
<text x="125.8" y="125.3">TXD1</text>
<text x="149.9" y="123.8">220</text>
<text x="162.6" y="123.8">220</text>
<text x="225.1" y="120.3">14</text>
<text x="225.1" y="122.8">15</text>
<text x="235" y="121.4">G</text>
<text x="235" y="124">VIN</text>
<text x="256.6" y="124">3V</text>
<text x="256.6" y="121.4">G</text>
<text x="266.8" y="120.3">17</text>
<text x="266.8" y="122.8">16</text>
<text x="289.7" y="120.2">2</text>
<text x="289.7" y="122.7">1</text>
<text x="294.7" y="121.5">VCC</text>
<text x="20.7" y="126.6">IO5</text>
<text x="20.7" y="129.1">IO2</text>
<text x="20.7" y="131.7">IO3</text>
<text x="39.4" y="126.6">PE3/OC3A/AIN1</text>
<text x="39.4" y="129.1">PE4/OC3B/INT4</text>
<text x="39.4" y="131.7">PE5/OC3C/INT5</text>
<text x="72.4" y="131.7">PL3/OC5A</text>
<text x="73.4" y="126.6">PL1/ICP5</text>
<text x="75.7" y="129.1">PL2/T5</text>
<text x="97.8" y="126.6">IO48</text>
<text x="97.8" y="129.1">IO47</text>
<text x="97.8" y="131.7">IO46</text>
<text x="105.9" y="127.9">IO19</text>
<text x="105.9" y="130.4">IO20</text>
<text x="125.8" y="127.9">RXD1</text>
<text x="125.8" y="130.4">SDA</text>
<text x="181.2" y="129.5" transform="rotate(-90 181.2 129.5)">GND</text>
<text x="183.7" y="129.5" transform="rotate(-90 183.7 129.5)">TR</text>
<text x="186.3" y="129.5" transform="rotate(-90 186.3 129.5)">ECHO</text>
<text x="188.8" y="129.5" transform="rotate(-90 188.8 129.5)">VCC</text>
<text x="218.5" y="131.7">+5V</text>
<text x="271.4" y="130.1" transform="rotate(-90 271.4 130.1)">RXD2</text>
<text x="287" y="131.7">+5V</text>
<text x="39.4" y="134.2">PE6/T3/INT6</text>
<text x="39.4" y="136.7">PE7/ICP3/CLKO/INT7</text>
<text x="72.3" y="136.7">PL5/OC5C</text>
<text x="72.4" y="134.2">PL4/OC5B</text>
<text x="97.8" y="134.2">IO45</text>
<text x="97.8" y="136.7">IO44</text>
<text x="105.9" y="132.9">IO21</text>
<text x="105.9" y="135.5">IO53</text>
<text x="125.8" y="132.9">SCL</text>
<text x="125.8" y="135.5">SS</text>
<text x="153.8" y="136.5" transform="rotate(-90 153.8 136.5)">LED-RED</text>
<text x="166.5" y="136.5" transform="rotate(-90 166.5 136.5)">LED-GREEN</text>
<text x="182.4" y="134.6" transform="rotate(-90 182.4 134.6)">5</text>
<text x="184.9" y="134.5" transform="rotate(-90 184.9 134.5)">3</text>
<text x="187.5" y="134.5" transform="rotate(-90 187.5 134.5)">2</text>
<text x="190" y="134.6" transform="rotate(-90 190 134.6)">1</text>
<text x="199" y="137.3" transform="rotate(-90 199 137.3)">+5V</text>
<text x="18.4" y="141.8">AREF</text>
<text x="39.4" y="141.8">AREF</text>
<text x="78.8" y="139.3">PL6</text>
<text x="78.8" y="141.8">PL7</text>
<text x="97.8" y="139.3">IO43</text>
<text x="97.8" y="141.8">IO42</text>
<text x="105.9" y="138">IO51</text>
<text x="105.9" y="140.6">IO50</text>
<text x="105.9" y="143.1">IO52</text>
<text x="125.8" y="138">MOSI</text>
<text x="125.8" y="140.6">MISO</text>
<text x="125.8" y="143.1">SCK</text>
<text x="232.8" y="143.1">IO9</text>
<text x="237.1" y="139.7" transform="rotate(-90 237.1 139.7)">+5V</text>
<text x="293.2" y="138.1">HCSR04</text>
<text x="19.1" y="144.4">+5V</text>
<text x="39.4" y="144.4">AVCC</text>
<text x="99.4" y="148.2">IO0</text>
<text x="99.4" y="145.6">IO1</text>
<text x="133.4" y="148.2">RXD</text>
<text x="133.4" y="145.6">TXD</text>
<text x="183.7" y="146.9" transform="rotate(-90 183.7 146.9)">IO42</text>
<text x="186.3" y="146.9" transform="rotate(-90 186.3 146.9)">IO43</text>
<text x="251.4" y="150">+88.8</text>
<text x="21.6" y="153.2">Arduino Mega 2560</text>
<text x="249" y="157">Servo Motor</text>
</g>
<text font-size="1.2" x="255.3" y="129.4">(Arduino Magix)</text>
</svg>
